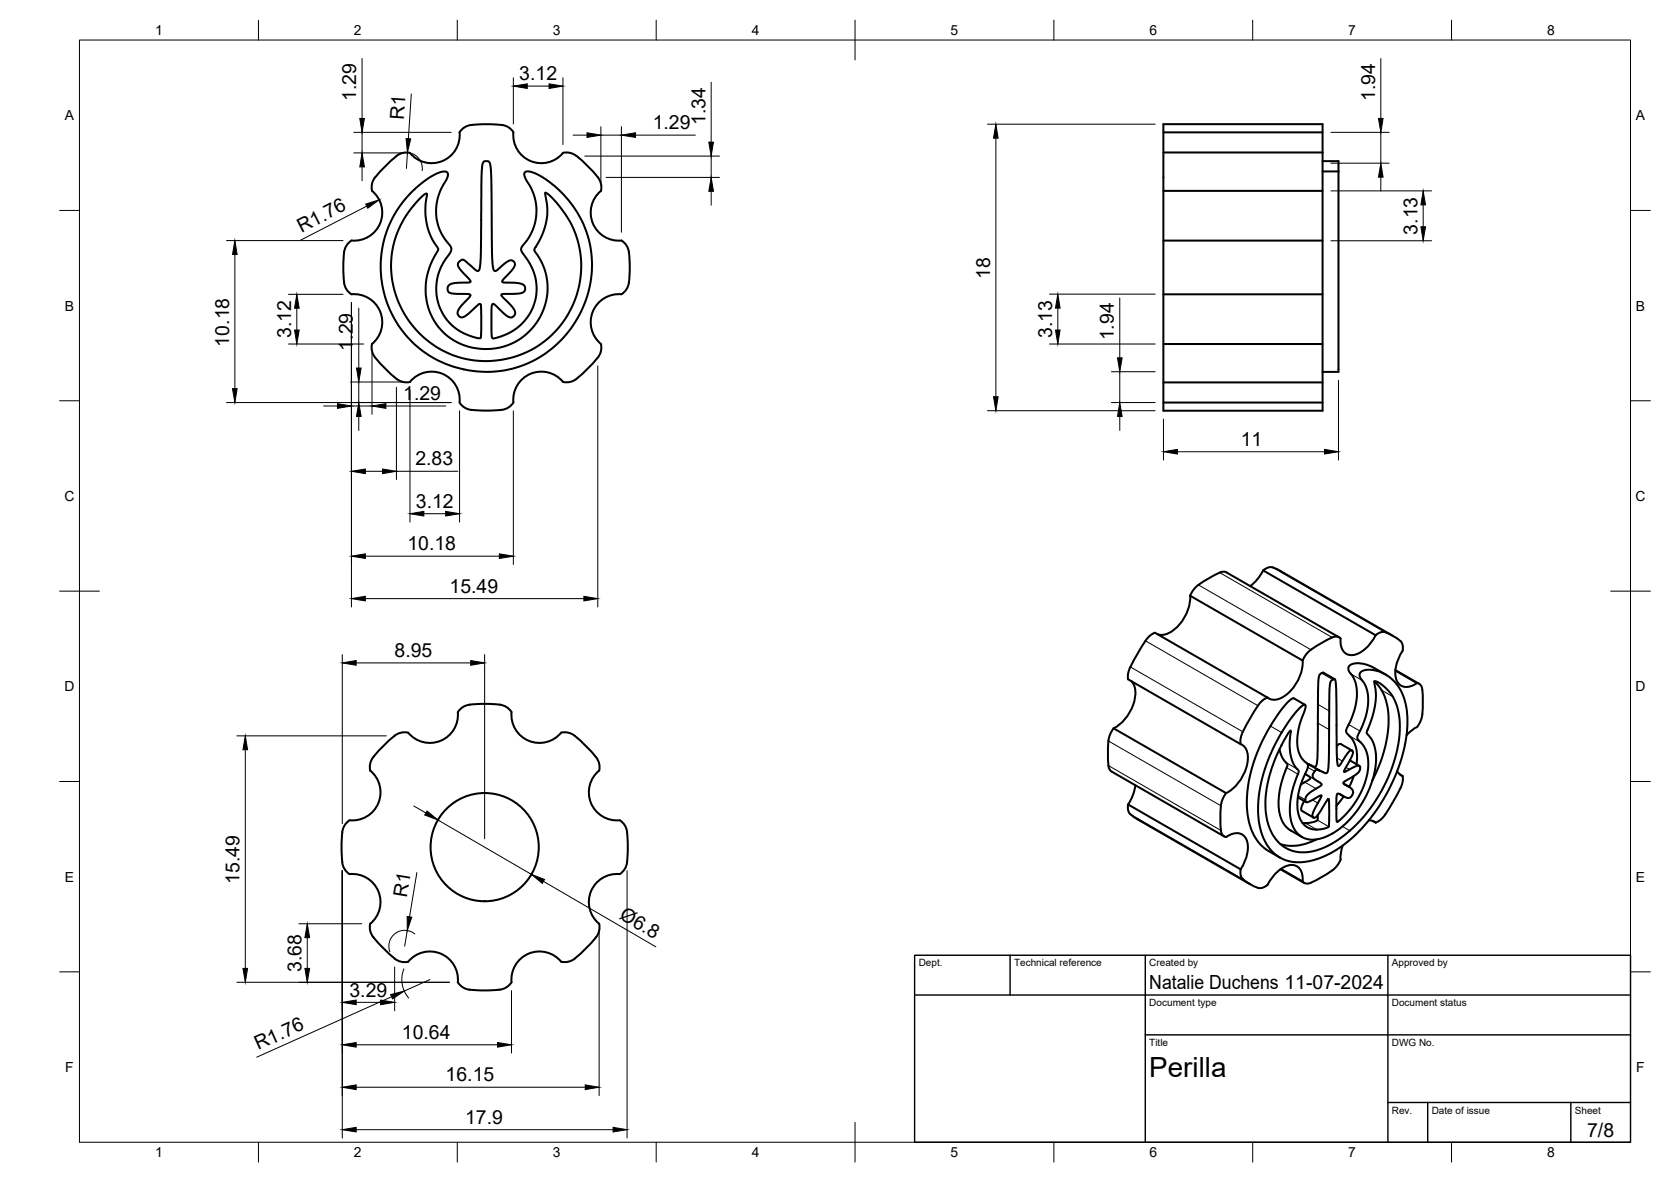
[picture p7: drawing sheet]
<svg xmlns="http://www.w3.org/2000/svg" width="420mm" height="297mm" viewBox="0 0 420 297" stroke-linecap="round" stroke-linejoin="round" font-family="sans-serif">
<!-- layer: Visible -->
<g fill="none" stroke="#000" stroke-width=".51">
<path d="M118.5 31.4l-1.7 .6a2.11 2.11 0 0 0-1.2 2.2 7 7 0 0 1-4.8 6.4 7 7 0 0 1-7.7-2.2 4.7 4.7 0 0 0-4.7 1.9l-4.1 4.3M118.5 31.4l3.4-.2 4.2 .2M126.1 31.4l1.2 .3a3.8 3.8 0 0 1 1.8 1.6 7 7 0 0 0 4.3 7.2 7 7 0 0 0 8.1-2.1 4.9 4.9 0 0 1 4.8 1.9l4 4.3M292.5 31.2h40v72h-40zM292.5 33.3h40M292.5 38.3h40M94.3 44.5l-.8 1.7a2.16 2.16 0 0 0 .7 2.4 7.1 7.1 0 0 1 1.2 7.9 7.1 7.1 0 0 1-7 3.9 4.8 4.8 0 0 0-2 4.7l-.1 .8a22.3 22.3 0 0 0 .5 6.3l.3 .5a2.15 2.15 0 0 0 2.2 1.2 7.1 7.1 0 0 1 6.4 4.8 7.1 7.1 0 0 1-2.2 7.7 4.8 4.8 0 0 0 1.9 4.7l.6 .7a21.4 21.4 0 0 0 4.7 4l1.2 .3 1.2-.1a7 7 0 0 1 8.1-2.1 7 7 0 0 1 4.4 7.2 3.9 3.9 0 0 0 2.9 1.9M103.4 48.4a17 17 0 0 1 8.2-5.3 .88 .88 0 0 1 1 .4 .88 .88 0 0 1-.1 1l-.2 .6a12.9 12.9 0 0 0 1 16.9 1.95 1.95 0 0 1-.6 2.3 12.5 12.5 0 0 0 8.2 20.6v-7.8a.43 .43 0 0 0 0-.5 .43 .43 0 0 0-.5-.2 15.3 15.3 0 0 1-4.1 3.3 1.23 1.23 0 0 1-1.2-.7 1.23 1.23 0 0 1 .3-1.4l2.6-2.9a.44 .44 0 0 0 .3-.6 .44 .44 0 0 0-.6-.2l-3.5-.1a1.34 1.34 0 0 1-1.7-1.1 1.49 1.49 0 0 1 1.7-1.6l4.1-.2a1.8 1.8 0 0 0-1-1.5l-1.3-1.4a1.56 1.56 0 0 1-.5-2.2 1.16 1.16 0 0 1 2 .2l2.2 1.9a.55 .55 0 0 0 .7 .1 .55 .55 0 0 0 .2-.6l.3-4.2 .2-17.3a11.6 11.6 0 0 1 .5-5.3l.3-.1a1.08 1.08 0 0 1 1.4 1.3l.2 3.5 .2 12.3a48.9 48.9 0 0 0 .4 10.2 .5 .5 0 0 0 .5 .3 .5 .5 0 0 0 .5-.3l2.4-2a1.13 1.13 0 0 1 1.7-.1 1.13 1.13 0 0 1-.1 1.7l-2.6 2.8a.42 .42 0 0 0-.3 .6 .42 .42 0 0 0 .6 .2l3.8 .2a1.28 1.28 0 0 1 1.5 1.3 1.28 1.28 0 0 1-1.5 1.3l-3.9 .1-.7 .1 .2 .5 2.8 2.9a1.27 1.27 0 0 1 .5 1.6 1.27 1.27 0 0 1-1.6 .7l-1.2-.9-1.6-1.6a1.19 1.19 0 0 0-1.2-.8 11.5 11.5 0 0 0-.3 4.7v2.2a1.81 1.81 0 0 0 .4 1.8 12.7 12.7 0 0 0 7.5-21.4 1.49 1.49 0 0 1 .2-2.3 12.8 12.8 0 0 0 .5-16.4 1.28 1.28 0 0 1 0-1.8 6.1 6.1 0 0 1 4.2 1.3 26.1 26.1 0 0 1 6 39.5 26.4 26.4 0 0 1-38.1 2.6 26.4 26.4 0 0 1-.9-38.2zM105.5 49.9l.4-.3a1.41 1.41 0 0 1 1.5-.8 16.6 16.6 0 0 0 2.8 13.8v.1a16.3 16.3 0 0 0 .7 20.2 15.4 15.4 0 0 0 21.2 1.2 15.4 15.4 0 0 0 2.3-21.1l-.1-.2a18.1 18.1 0 0 0 3.2-11.6l-.4-2.7 .5 .1a23.8 23.8 0 0 1 3.6 32.8 23.8 23.8 0 0 1-32.6 5.1 23.8 23.8 0 0 1-6.4-32.4zM150.3 44.6l.8 1.6a2.11 2.11 0 0 1-.7 2.4 7.1 7.1 0 0 0-1.1 7.9 7.1 7.1 0 0 0 7 4 4.8 4.8 0 0 1 2 4.6v.8a20.6 20.6 0 0 1-.5 6.2l-.6 1.1-.9 .8a7.1 7.1 0 0 0-7.2 4.3 7.1 7.1 0 0 0 2 8.2 4.7 4.7 0 0 1-1.9 4.6l-.5 .6a22.2 22.2 0 0 1-4.8 4.1l-.5 .2a2.1 2.1 0 0 1-2.5-.7 7.1 7.1 0 0 0-7.9-1.2 7.1 7.1 0 0 0-3.9 7.1l-1.3 1.2-1.7 .6M292.5 48h40M332.5 40.5h4v2.6"/>
<path d="M332.5 43.1h4M336.5 43.1v50.4h-4M292.5 60.5h40M292.5 74h40M292.5 86.5h40M292.5 96.1h40M118.5 103l4.3 .2 3.3-.2M292.5 101.2h40M290.4 159l28.3 16.3M290.4 159a6.6 6.6 0 0 0-3.3 3.4l-2.9 5.2M299.2 149.7l28.3 16.3a10.6 10.6 0 0 1-5.8 9.6 3 3 0 0 1-3-.3M299.2 149.7a7.8 7.8 0 0 1 4.2-4 12.2 12.2 0 0 1 4.4-2l.6 .1 28.3 16.4"/>
<path d="M299.3 149.7a10.5 10.5 0 0 1-6.2 9.7l-1.3 .1-.7-.1M317.6 143.3l28.3 16.3M317.6 143.3l-1.2 2-2 2M317.6 143.3a3.3 3.3 0 0 1 4.4 .2l28.3 16.3M348.3 158.9a2.55 2.55 0 0 0-2.9 1.6 8 8 0 0 1-5.3 4.1 2.83 2.83 0 0 1-3-3.2v-.9M348.3 158.9l1.7 .8 2.1 1.4M284.2 167.6l-.5 1.6v1.5l28.3 16.3M284.4 171.1a5.5 5.5 0 0 1 .5 6.1 10.6 10.6 0 0 1-4.9 5.8 7.8 7.8 0 0 0-1.4 5.6 12.2 12.2 0 0 0 .5 4.9l.4 .4M318.7 175.3a6.6 6.6 0 0 0-3.3 3.4l-2.9 5.2M328.1 177.1l-2.8-1.6a2.29 2.29 0 0 0-1.8 1.2 42.1 42.1 0 0 0-10 24 15.6 15.6 0 0 0 3.7 11.8 16.6 16.6 0 0 0 4.6 3M335.6 170.7l-2.8-1.7a1.48 1.48 0 0 0-1.3 1.9l-.2 14.6a25.4 25.4 0 0 1-.4 7v.1a.89 .89 0 0 1-1.3-.3l-.6-.2 2.9 1.6-.4-.2a1.28 1.28 0 0 0-1.4 1.6l.4 .7 1.1 .7a.62 .62 0 0 1 .6 .9l-.1 .1a8.6 8.6 0 0 0-3.8 3l-.1 .5a.54 .54 0 0 0 .3 .6 .54 .54 0 0 0 .7-.2l3-1.5v.4a14.7 14.7 0 0 0-2.2 4.8l.3 .4M337.1 160.5a2.01 2.01 0 0 0-2.8 0l-1.3 .7a10.9 10.9 0 0 0-5.2 4.2l-.3 .6"/>
<path d="M345.6 171.2a13.4 13.4 0 0 1 3.5 11.1 35.3 35.3 0 0 1-4 13.8M348.4 169.5l-2.9-1.6a6 6 0 0 0-6.2-.7 1.62 1.62 0 0 0 .6 2.4 9.4 9.4 0 0 1 .9 7.8l-.8 2.8-1.5 3.1a1.32 1.32 0 0 0 .8 1.6 8.1 8.1 0 0 1 1.8 7.2M350.9 168.4l5.9 3.4M352.1 161.1a2.49 2.49 0 0 1 .6 2.5M352.7 163.6a8.8 8.8 0 0 0-1.5 7.5 2.82 2.82 0 0 0 4.3 1l.8-.4-5.4-3.2M356.3 171.6a2.02 2.02 0 0 1 1.4 2.5l.1 1.5a11 11 0 0 1-1.1 6.6l-.4 .5M93.9 190.3l-.8 1.6a2.1 2.1 0 0 0 .7 2.4 7.1 7.1 0 0 1 1.1 7.9 7.1 7.1 0 0 1-7 3.9l-1.3 1.3-.5 1.7M102.6 184.1a4.8 4.8 0 0 0-4.7 1.9l-4 4.2M102.6 184.1a7.1 7.1 0 0 0 8.2 2.1 7.1 7.1 0 0 0 4.3-7.2 4.9 4.9 0 0 1 4.7-2.1h.8a21.2 21.2 0 0 1 6.2 .5l.5 .3a2.16 2.16 0 0 1 1.3 2.2 7.1 7.1 0 0 0 4.8 6.4 7.1 7.1 0 0 0 7.7-2.2h1.8l1.6 .8M144.5 184.9l1.9 1.7a21.8 21.8 0 0 1 4.1 4.7l.2 1.2v1.2M150.6 193.7a7.1 7.1 0 0 0-2 8.1 7.1 7.1 0 0 0 7.2 4.3 4.8 4.8 0 0 1 2 4.7v.8a22.6 22.6 0 0 1-.4 6.3l-.3 .5a2.11 2.11 0 0 1-2.2 1.2 7.1 7.1 0 0 0-6.5 4.8 7.1 7.1 0 0 0 2.2 7.7M279.5 193.9l28.3 16.3"/>
<path d="M280 183l28.3 16.3M285.5 197.3l-.5 2.1-1.3 2.7M308.3 199.3a7.8 7.8 0 0 0-1.5 5.6l.1 3a2.02 2.02 0 0 0 1.4 2.5M312 187a4 4 0 0 1 1.6 4.9 10.9 10.9 0 0 1-5.3 7.4M312.5 183.9l-.5 1.6v1.5M321.7 188.3a8.3 8.3 0 0 0 2 3.9 23.6 23.6 0 0 0-2.1 11.8l.2 .4a6.3 6.3 0 0 0 2.7 4.3l2.9 1.6M324.4 183.6h.1a14.3 14.3 0 0 0 1.1 9l.6 .7a.85 .85 0 0 1 .1 1.2 18.3 18.3 0 0 0-1.4 12.7 5.4 5.4 0 0 0 7 3.6 20.1 20.1 0 0 0 11.7-11 17.6 17.6 0 0 0 1.8-12.8l-1-1.9a1.14 1.14 0 0 1-.6-1.5 18.7 18.7 0 0 0 1.8-11.9v-.2a.39 .39 0 0 1 .3-.4 .39 .39 0 0 1 .4 .3 10.9 10.9 0 0 1 5.6 9.1 34.5 34.5 0 0 1-6.5 21.5 28.8 28.8 0 0 1-14.4 11.7 9.2 9.2 0 0 1-12.2-6.9 26.6 26.6 0 0 1 2.5-17.6l1.7-3.4zM328.1 194.5l.7 .4a.65 .65 0 0 1 .6 .8l-2.3 1.5M328.1 194.5a14.6 14.6 0 0 0-1.3 11.1 4.7 4.7 0 0 0 6.2 2.6 1.05 1.05 0 0 0 1.2-1.4l-.1-5.9M328.7 191.9l.3 .2M336.1 187.6a.85 .85 0 0 1 1-.6l2.9 1.6M336.8 199.5l.9 .6"/>
<path d="M337.9 197l1.1 .6M339.4 191.1l2.4 1.4M340 188.6l.2 .4a16.6 16.6 0 0 1-2.3 4.8l.1 .2 .3-.1a5.8 5.8 0 0 1 3.6-1.4 1.79 1.79 0 0 1-1.2 2.3l-1.9 1.2a1.01 1.01 0 0 0-1 .9 4.7 4.7 0 0 1 2.4 2 1.41 1.41 0 0 1-.7 1.5 1.41 1.41 0 0 1-1.7-.3l-.5-.3a.76 .76 0 0 0-1.1-.3l-.2 1.2v4.6l.3 1.3a20 20 0 0 0 7.7-15.5 7.7 7.7 0 0 0-2.7-5.4v-.6a21.4 21.4 0 0 0 2.7-10.3 9.8 9.8 0 0 0-2.1-4.8 1.4 1.4 0 0 1 1.6-1.7 9.6 9.6 0 0 1 9.6 7.5 28.6 28.6 0 0 1-1.7 17.8 41.7 41.7 0 0 1-15.4 20 15.7 15.7 0 0 1-12.2 2.8 10.6 10.6 0 0 1-7.1-8.9 33.6 33.6 0 0 1 4.6-21.7 27 27 0 0 1 6.4-8.6 .4 .4 0 0 1 .6 0 .4 .4 0 0 1 0 .6l-.8 2.2a14.6 14.6 0 0 0-.9 9l.8 1.7 1.5 1.5-.1 .9-.7 1.4M340 188.6h-.3a9.3 9.3 0 0 0-2.7 3.6 .37 .37 0 0 1-.5 .3 .37 .37 0 0 1-.2-.6l-.2-3.1-.1-13.4a13.5 13.5 0 0 0-.4-4.7 1.44 1.44 0 0 0-1.3 1.8l-.1 14.6a26.3 26.3 0 0 1-.5 7v.1a.86 .86 0 0 1-1.2-.3l-.6-.2M340.4 195l-1.2 2.8M351.3 193.8l.5 .6 .9 .6-.7-.4M352.1 198.1l-1.6 3a18.7 18.7 0 0 1-3.7 5.2 .87 .87 0 0 1-1.5 0l-1.1-.2M352.7 195v1.5l-.6 1.6M356.3 182.7l-1.3 .8-1.3 1.3M86.1 209.1l-.2 2.5a23.2 23.2 0 0 0 .5 6.3l.6 1 .9 .8M87.9 219.7a7 7 0 0 1 7.2 4.3 7 7 0 0 1-2 8.1 4.8 4.8 0 0 0 1.9 4.7l.5 .6a23 23 0 0 0 4.8 4.1l.5 .2a2.11 2.11 0 0 0 2.5-.7 7.1 7.1 0 0 1 7.9-1.2 7.1 7.1 0 0 1 3.9 7.1l1.3 1.2 1.7 .6M284.2 204.6a2.49 2.49 0 0 1-.5-2.4l28.3 16.3"/>
<path d="M284.2 204.6l1.9 1.3 28.2 16.3M308.3 210.4a3.4 3.4 0 0 1 4.7-.1 6.7 6.7 0 0 1-.1 6.4l-.9 1.7M312 218.5a2.73 2.73 0 0 0 .5 2.4M322 218.4l5.9 3.5M322.1 218.4l5.4 3.1a3.4 3.4 0 0 0-2.3-4.1 6.6 6.6 0 0 0-5.4 3.3l-.6 .8a2.62 2.62 0 0 1-4.1 1.1l-2.6-1.7M326.3 200.4l2.1 1.2M327.9 201.3l-.6 1.4v1l3 1.8M331 211a11.8 11.8 0 0 1-9.1 1.1M331.4 204.8l-.1 1.3-.3 .2-1.8 .5h-1.7M333.9 200.8l.2 .1a.35 .35 0 0 0-.4 0 .35 .35 0 0 0-.1 .3 14.5 14.5 0 0 1-3 4.3h-.3M337.1 216a7.8 7.8 0 0 1-4.1 4.1l-2.7 1.4a1.99 1.99 0 0 1-2.8 0M337.6 212.5l-.5 1.8v1.7"/>
<path d="M337.9 200.1l-1.9 2.4M345.2 206.3l.7 .4M150.6 232.1a4.8 4.8 0 0 1-1.8 4.7l-.6 .7a22.3 22.3 0 0 1-4.7 4l-.6 .2a2.16 2.16 0 0 1-2.4-.7 7.1 7.1 0 0 0-8-1.2 7.1 7.1 0 0 0-3.9 7l-1.3 1.3-1.7 .6M125.7 248.7l-4.3 .2-3.3-.2"/>
<circle cx="121.9" cy="212.9" r="13.6"/>
</g>
<!-- layer: Visible Narrow -->
<g fill="none" stroke="#000" stroke-width=".25">
<path d="M301.3 147l28.3 16.3M306.7 143.9l28.3 16.3M320 142.6l28.3 16.3M284.2 167.6l28.3 16.3M288 161l28.3 16.3M331.4 177l2.8 1.7M332.3 169.2l2.8 1.6M339.7 169.4l2.8 1.6M347.4 173.4l2.8 1.7M278.7 186.2l28.3 16.3M278.7 192.4l28.3 16.3M319.4 182.5l2.9 1.6"/>
<path d="M323.3 191.6l2.9 1.7M323.5 192.9l2.8 1.6M324.3 183.8l.2 .1M326.4 199.9l1.8 1.1M328.1 196.6l2.8 1.6M328.5 194.7l2.8 1.6M328.8 192.8l1.8 1M329.9 192.4l2.8 1.7M331.4 181.7l2.8 1.7M336.2 190.5l1.3 .8M336.8 199.5l.8 .5M337.9 197l1 .6"/>
<path d="M338.4 192.8l.9 .5M339.1 182.1l2.8 1.6M339.3 184.9l2.8 1.6M284.2 204.6l28.3 16.3M327.4 203.8l2.9 1.7M328.2 206.8l2.8 1.7M330 201l1.4 .8M331.3 206.1l2.8 1.6M336.1 206.1l.5 .3M337.6 207.7l1.8 1.1"/>
</g>
<!-- layer: BORDER -->
<g fill="none" stroke="#000" stroke-width=".25">
<path d="M20 10.1h390v276.9h-390zM65 5.1v5M115 5.1v5M165 5.1v5M215 5.1v10M265 5.1v5M315 5.1v5M365 5.1v5M15 52.9h5M410 52.9h5M15 100.7h5M410 100.7h5"/>
<path d="M15 148.6h10M405 148.6h10M15 196.4h5M410 196.4h5M15 244.2h5M410 244.2h5M65 287v5M115 287v5M165 287v5M215 282.1v9.9M265 287v5M315 287v5"/>
<path d="M365 287v5"/>
</g>
<!-- layer: TITLEBLOCK -->
<path d="M230 240.1h180v46.9h-180zM230 250h180M254 240.1v9.9M288 240.1v46.9M349 240.1v46.9M288 260.1h122M349 277.1h61M359 277.1v9.9M395 277.1v9.9" fill="none" stroke="#000" stroke-width=".36"/>
<!-- layer: FD_Dimensions -->
<g fill="none" stroke="#000" stroke-width=".25">
<path d="M91 14.7v15.1M129.1 19.5v11.7M141.5 19.5v16.8M347.2 14.7v15.1M88.9 33.3h24.6M88.9 38.4h12.1M91 33.3v5.1M100.4 38.8a4 4 0 0 1 5.8 4.1M102.4 38.3l-.2 4M103.4 23.6l-.7 11.2M132.6 21.6h5.4M144.1 34h3.5"/>
<path d="M147 39.2h33.9M151.1 31.8v14.1M151.1 34h5.2M156.3 31.8v26.6M159.8 34h15M178.8 20.7v15M178.8 39.2v5.4M248.3 31.2h42.1M250.4 34.7v65M334.6 33.3h14.7M347.2 33.3v7.7M91 41.9v3.5"/>
<path d="M92.2 51.8l-16.7 8.6M152.4 44.6h28.5M178.8 48.1v3.5M334.6 48h25.4M334.6 41h14.7M347.2 44.5v3.5M357.8 51.5v5.5M57 60.5h29.3M59.1 64v33.7M72.5 74h13.8M74.6 77.5v5.4M88.4 76.1v76.4"/>
<path d="M90.2 77.4v15.1M263.9 73.9h26.5M266 77.4v5.5M281.6 74.9v15M334.6 60.5h25.4M72.5 86.5h18.9M88.1 96h12.9M90.2 96v5.2M93.5 88.5v15.6M99.7 97.3v23.2M103.1 98.1v33.1M150.3 92v60.5"/>
<path d="M263.9 86.5h26.5M279.5 93.4h10.9M281.6 93.4v7.8M336.5 95.6v20M57 101.2h56.5M81.4 102h3.5M88.4 102h5.1M90.2 104.7v3.5M91.9 118.4h4.3M97 102h15.1M99.7 118.4h15.4M115.5 103.3v27.9"/>
<path d="M129.1 103.3v38.6M248.3 103.2h42.1M279.5 101.2h10.9M281.6 104.7v3.5M292.5 105.3v10.3M296 113.5h37M91.9 139.8h33.7M106.6 129.1h5.5M91.9 150.4h54.9M86.1 164.5v42.5M89.6 166.6h28.8M121.9 164.5v46.3"/>
<path d="M59.6 184.9h37.5M61.7 188.4v55M86.1 218.8v67.2M104.1 202.6l3 1.7M104.8 219.3l-1.8 11.1M110.1 206.1l23.5 13.6M157.7 218.8v67.2M75.2 232.1h15.8M77.3 235.6v7.8M102.4 233.8l-.7 4M104.3 234.7a4 4 0 0 0-4.9-.2 4 4 0 0 0-1.4 4.7M136.7 221.5l28.2 16.4"/>
<path d="M150.6 234.2v41.1M59.6 246.9h53.4M89.6 251.9h6.1M98.4 250.5l-33.8 15.2M99.2 243v11M101.6 243.5a7.1 7.1 0 0 0 1.2 7.3M108.1 246.2l-6.5 2.9M128.6 248.9v15.8M89.6 273.2h57.6M89.6 262.6h35.5M89.6 283.9h64.6"/>
</g>
<g fill="#000" stroke="#000" stroke-width=".25">
<path d="M90.5 29.8h1.1l-.6 3.5zM102.1 34.8l1.2 .1-.9 3.4zM129.1 21.6l3.5-.5v1.1zM138 21.1l3.5 .5-3.5 .6zM147.6 33.4l3.5 .6-3.5 .5zM156.3 34l3.5-.6v1.1zM178.2 35.7h1.2l-.6 3.5zM250.4 31.2l.6 3.5h-1.2zM346.6 29.8h1.2l-.6 3.5zM91 38.4l.6 3.5h-1.1zM91.9 51.3l3.4-1.1-2.8 2.1zM178.8 44.6l.6 3.5h-1.2z"/>
<path d="M347.2 41l.6 3.5h-1.2zM357.3 57h1.1l-.6 3.5zM357.8 48l.6 3.5h-1.1zM59.1 60.5l.5 3.5h-1.1zM74.6 74l.6 3.5h-1.1zM266 73.9l.6 3.5h-1.2zM58.5 97.7h1.1l-.5 3.5zM74.1 82.9h1.1l-.6 3.6zM89.6 92.5h1.2l-.6 3.5zM249.8 99.7h1.2l-.6 3.5zM265.4 82.9h1.2l-.6 3.6zM281 89.9h1.2l-.6 3.5z"/>
<path d="M84.9 101.4l3.5 .6-3.5 .6zM90.2 101.2l.6 3.5h-1.2zM88.4 118.4l3.5-.5v1.1zM96.2 117.9l3.5 .5-3.5 .6zM93.5 102l3.5-.6v1.2zM281.6 101.2l.6 3.5h-1.2zM292.5 113.5l3.5-.6v1.2zM333 112.9l3.5 .6-3.5 .6zM88.4 139.8l3.5-.6v1.1zM103.1 129.1l3.5-.6v1.2zM112.1 128.5l3.4 .6-3.4 .6zM125.6 139.2l3.5 .6-3.5 .5z"/>
<path d="M88.4 150.4l3.5-.6v1.2zM146.8 149.8l3.5 .6-3.5 .6zM86.1 166.6l3.5-.6v1.2zM118.4 166l3.5 .6-3.5 .6zM61.7 184.9l.6 3.5h-1.2zM107.4 203.8l2.7 2.3-3.3-1.3zM77.3 232.1l.6 3.5h-1.2zM102.4 230.3l1.1 .2-1.1 3.3zM133.6 219.7l3.3 1.3-.5 1zM61.1 243.4h1.2l-.6 3.5zM76.7 243.4h1.2l-.6 3.5zM86.1 251.9l3.5-.6v1.2z"/>
<path d="M95.7 251.3l3.5 .6-3.5 .6zM98.2 249.9l3.4-.8-2.9 1.9zM86.1 273.2l3.5-.6v1.2zM86.1 262.6l3.5-.6v1.2zM125.1 262l3.5 .6-3.5 .6zM147.2 272.6l3.4 .6-3.4 .6zM86.1 283.9l3.5-.6v1.2zM154.2 283.3l3.5 .6-3.5 .6z"/>
</g>
<text font-size="7" x="289" y="270.6">Perilla</text>
<g font-size="4.9">
<text x="130.6" y="20.2">3.12</text>
<text x="89.6" y="25.4" transform="rotate(-90 89.6 25.4)">1.29</text>
<text x="345.7" y="25.4" transform="rotate(-90 345.7 25.4)">1.94</text>
<text x="101.6" y="30.3" transform="rotate(-86 101.6 30.3)">R1</text>
<text x="164.1" y="32.5">1.29</text>
<text x="177.4" y="31.4" transform="rotate(-90 177.4 31.4)">1.34</text>
<text x="75.8" y="58.6" transform="rotate(-27 75.8 58.6)">R1.76</text>
<text x="356.4" y="59" transform="rotate(-90 356.4 59)">3.13</text>
<text x="248.9" y="70.1" transform="rotate(-90 248.9 70.1)">18</text>
<text x="57.6" y="87.1" transform="rotate(-90 57.6 87.1)">10.18</text>
<text x="73.2" y="84.9" transform="rotate(-90 73.2 84.9)">3.12</text>
<text x="88.8" y="88.1" transform="rotate(-90 88.8 88.1)">1.29</text>
<text x="264.5" y="84.9" transform="rotate(-90 264.5 84.9)">3.13</text>
<text x="280.1" y="85.5" transform="rotate(-90 280.1 85.5)">1.94</text>
<text x="101.4" y="100.6">1.29</text>
<text x="312" y="112.1">11</text>
<text x="104.4" y="117">2.83</text>
<text x="104.6" y="127.6">3.12</text>
<text x="102.4" y="138.3">10.18</text>
<text x="113.1" y="149">15.49</text>
<text x="99.2" y="165.1">8.95</text>
<text x="60.2" y="222.2" transform="rotate(-90 60.2 222.2)">15.49</text>
<text x="102.3" y="225.7" transform="rotate(-80 102.3 225.7)">R1</text>
<text x="155.5" y="230.7" transform="rotate(30 155.5 230.7)">Ø6.8</text>
<text x="75.8" y="244.2" transform="rotate(-90 75.8 244.2)">3.68</text>
<text x="87.9" y="250.4">3.29</text>
<text x="289" y="248.5">Natalie Duchens 11-07-2024</text>
<text x="64.9" y="263.9" transform="rotate(-24 64.9 263.9)">R1.76</text>
<text x="101.1" y="261.1">10.64</text>
<text x="112.1" y="271.8">16.15</text>
<text x="116.9" y="282.4">17.9</text>
<text x="399.1" y="285.7">7/8</text>
</g>
<g font-size="3.5">
<text x="39" y="8.8">1</text>
<text x="89" y="8.8">2</text>
<text x="139" y="8.8">3</text>
<text x="189" y="8.8">4</text>
<text x="239" y="8.8">5</text>
<text x="289" y="8.8">6</text>
<text x="339" y="8.8">7</text>
<text x="389" y="8.8">8</text>
<text x="16.3" y="30.2">A</text>
<text x="411.3" y="30.2">A</text>
<text x="16.3" y="78">B</text>
<text x="411.3" y="78">B</text>
<text x="16.2" y="125.9">C</text>
<text x="411.2" y="125.9">C</text>
<text x="16.2" y="173.7">D</text>
<text x="411.2" y="173.7">D</text>
<text x="16.3" y="221.6">E</text>
<text x="411.3" y="221.6">E</text>
<text x="16.4" y="269.4">F</text>
<text x="411.4" y="269.4">F</text>
<text x="39" y="290.8">1</text>
<text x="89" y="290.8">2</text>
<text x="139" y="290.8">3</text>
<text x="189" y="290.8">4</text>
<text x="239" y="290.8">5</text>
<text x="289" y="290.8">6</text>
<text x="339" y="290.8">7</text>
<text x="389" y="290.8">8</text>
</g>
<g font-size="2.5">
<text x="231" y="242.9">Dept.</text>
<text x="255" y="242.9">Technical reference</text>
<text x="289" y="242.9">Created by</text>
<text x="350" y="242.9">Approved by</text>
<text x="289" y="252.8">Document type</text>
<text x="350" y="252.8">Document status</text>
<text x="289" y="262.9">Title</text>
<text x="350" y="262.9">DWG No.</text>
<text x="350" y="279.9">Rev.</text>
<text x="360" y="279.9">Date of issue</text>
<text x="396" y="279.9">Sheet</text>
</g>
</svg>
